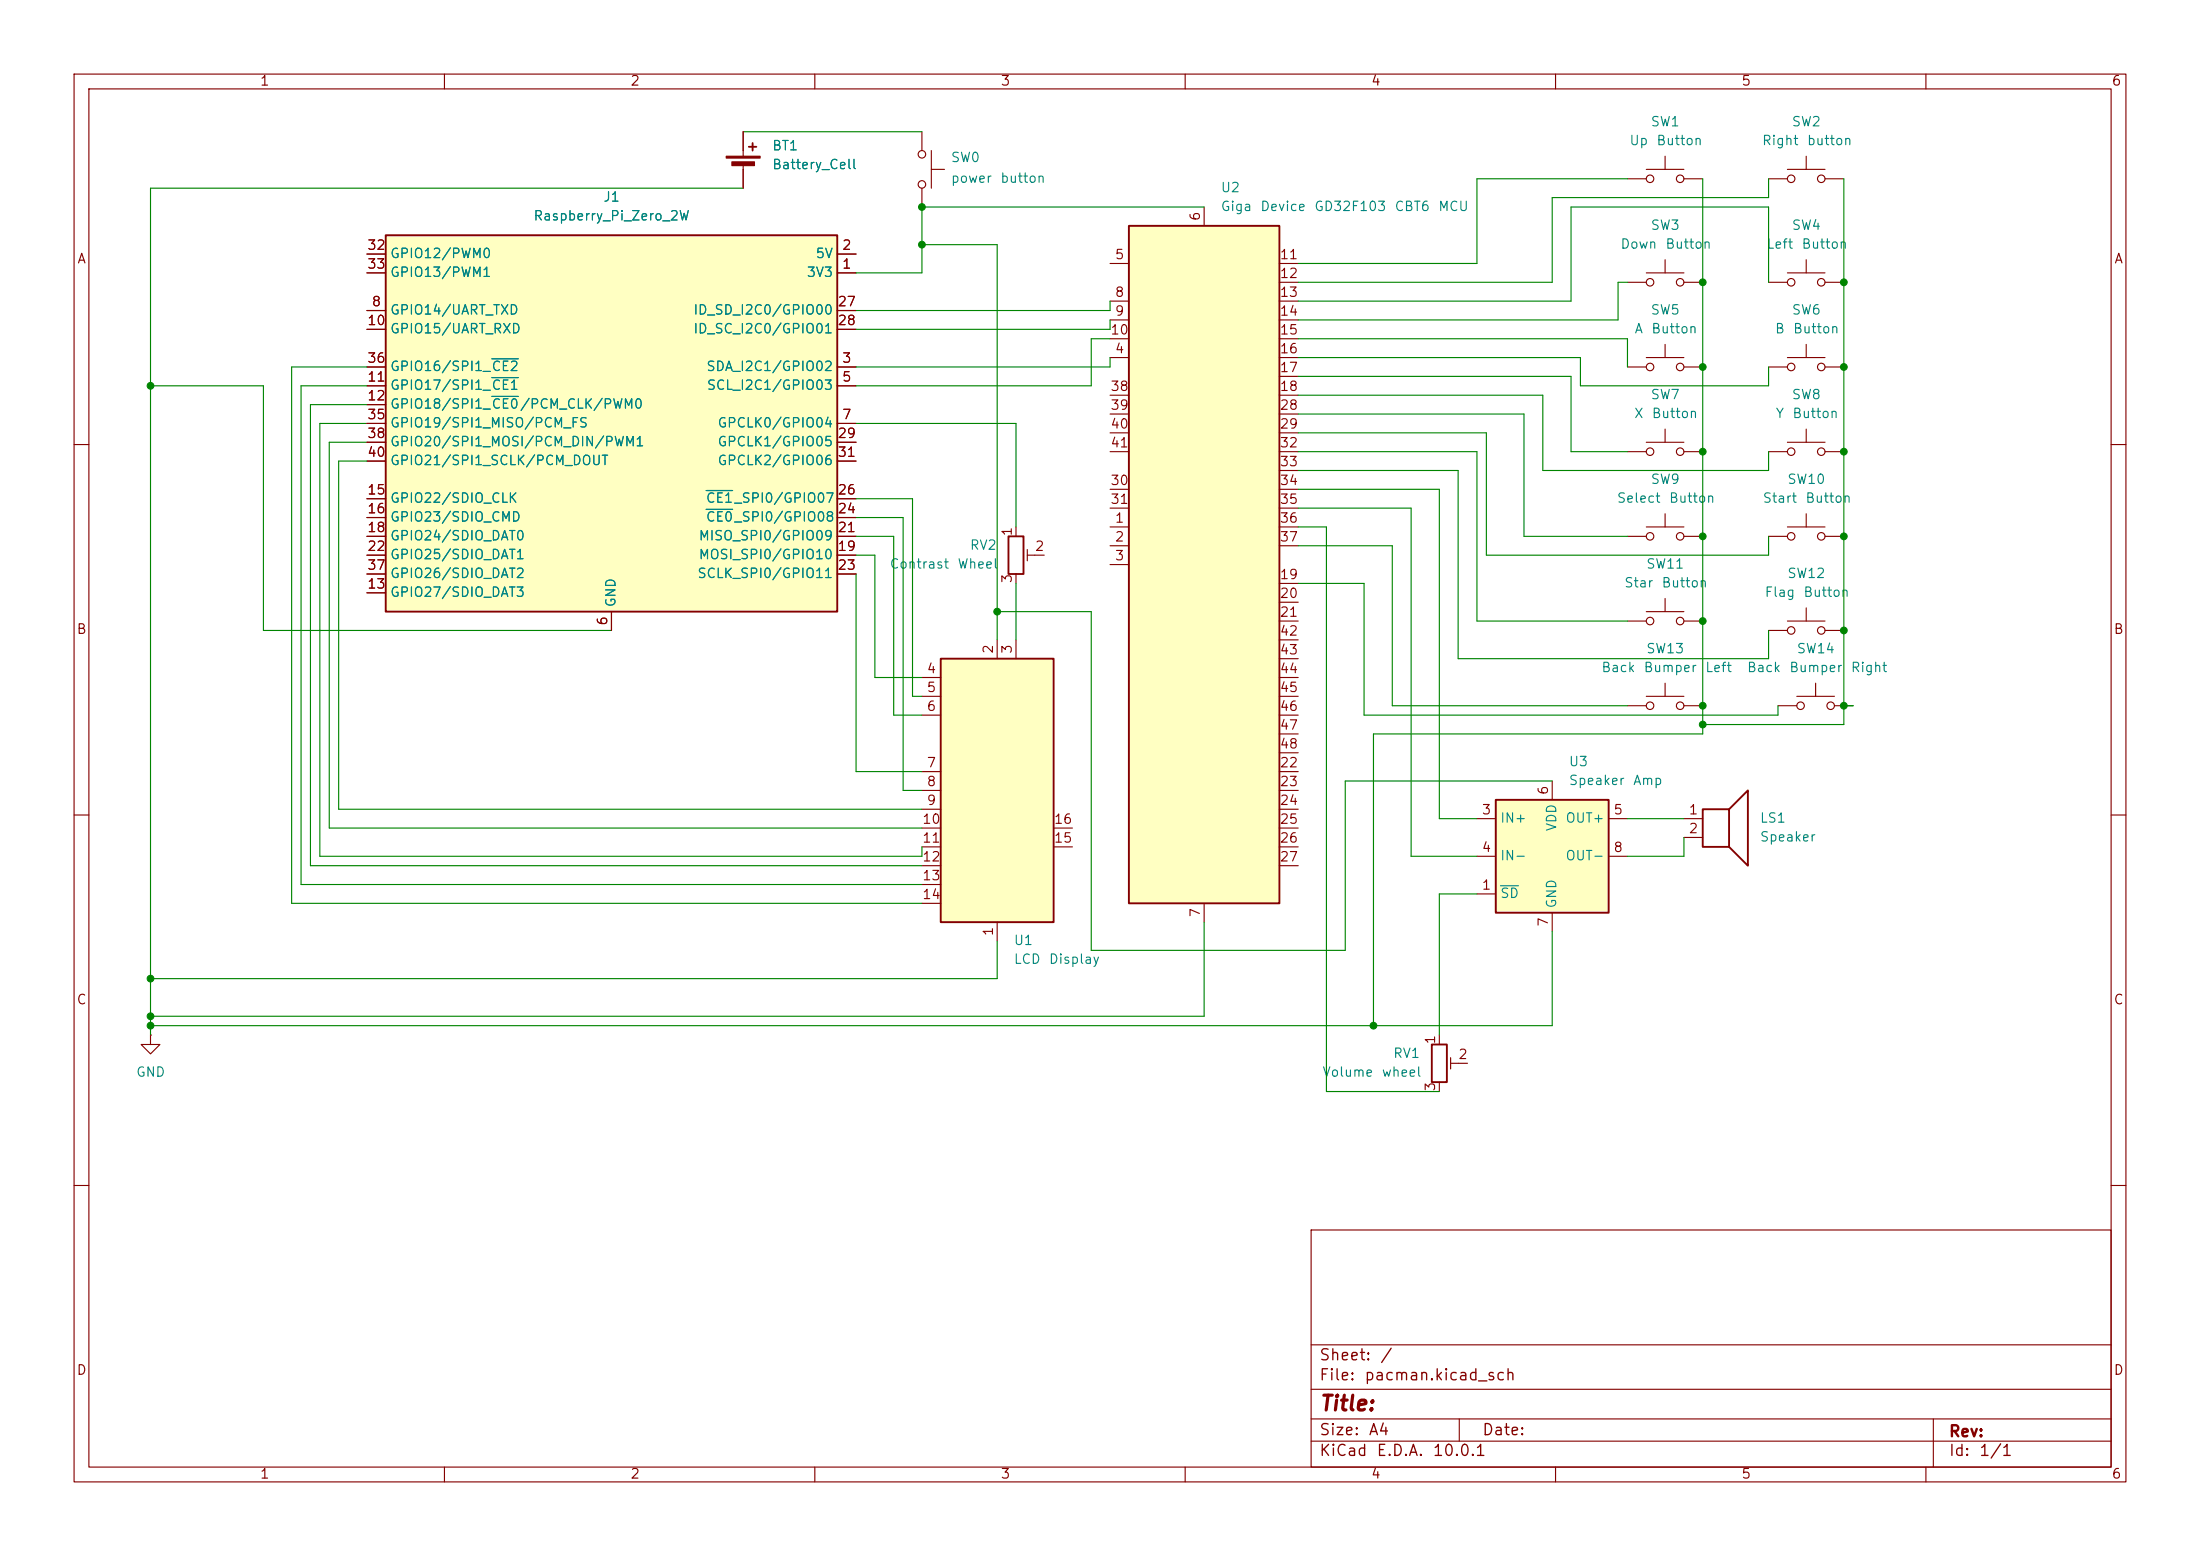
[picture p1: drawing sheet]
<svg xmlns="http://www.w3.org/2000/svg" width="297mm" height="210mm" viewBox="0 0 297 210" stroke-linecap="round" stroke-linejoin="round" font-family="sans-serif">
<g fill="none" stroke="#840000" stroke-width=".15">
<path d="M10 10h277v190h-277zM12 12h273v186h-273zM60 10v2M110 10v2M160 10v2M210 10v2M260 10v2M10 60h2M285 60h2M219.7 83.8h2.5M222.2 82.6h5.1M224.8 80.8v1.8"/>
<path d="M227.3 83.8h2.6M10 110h2M285 110h2M10 160h2M177 166h108v32h-108zM285 160h2M60 198v2M110 198v2M160 198v2M177 194.5h108M177 191.5h108M177 187.5h108"/>
<path d="M177 181.5h108M197 191.5v3M210 198v2M260 198v2M261 191.5v6.5"/>
<circle cx="222.8" cy="83.8" r=".51"/>
<circle cx="226.8" cy="83.8" r=".51"/>
</g>
<path d="M201.9 108h15.3v15.2h-15.3z" fill="#ffffc2"/>
<path d="M201.9 108h15.3v15.2h-15.3zM193.3 141h2v5.1h-2z" fill="none" stroke="#840000" stroke-width=".25"/>
<g fill="none" stroke="#840000" stroke-width=".15">
<path d="M219.7 38.1h2.5M219.7 24.1h2.5M222.2 36.8h5.1M222.2 22.9h5.1M224.8 21.1v1.8M224.8 35.1v1.7M227.3 38.1h2.6M227.3 24.1h2.6M238.8 38.1h2.5M238.8 24.1h2.5M241.3 36.8h5.1M241.3 22.9h5.1"/>
<path d="M243.8 21.1v1.8M243.8 35.1v1.7M246.4 38.1h2.5M246.4 24.1h2.5M219.7 49.5h2.5M222.2 59.7h5.1M222.2 48.3h5.1M224.8 46.5v1.8M224.8 57.9v1.8M227.3 49.5h2.6M238.8 49.5h2.5M241.3 59.7h5.1"/>
<path d="M241.3 48.3h5.1M243.8 46.5v1.8M243.8 57.9v1.8M246.4 49.5h2.5M219.7 61h2.5M227.3 61h2.6M238.8 61h2.5M238.8 72.4h2.5M241.3 71.1h5.1M243.8 69.3v1.8M246.4 61h2.5M246.4 72.4h2.5"/>
<path d="M238.8 85.1h2.5M241.3 83.8h5.1M243.8 82v1.8M246.4 85.1h2.5M199.4 110.5h2.5M199.4 115.6h2.5M209.5 105.4v2.6M217.2 110.5h2.5M217.2 115.6h2.5M194.3 139.7v1.3M199.4 120.7h2.5M209.5 123.2v2.5"/>
<path d="M194.3 146.1v1.2M195.8 142.7v1.6M195.8 143.5h2.3"/>
<circle cx="222.8" cy="24.1" r=".51"/>
<circle cx="222.8" cy="38.1" r=".51"/>
<circle cx="226.8" cy="38.1" r=".51"/>
<circle cx="226.8" cy="24.1" r=".51"/>
<circle cx="241.8" cy="24.1" r=".51"/>
<circle cx="241.8" cy="38.1" r=".51"/>
<circle cx="245.9" cy="24.1" r=".51"/>
<circle cx="245.9" cy="38.1" r=".51"/>
<circle cx="222.8" cy="49.5" r=".51"/>
<circle cx="226.8" cy="49.5" r=".51"/>
<circle cx="241.8" cy="49.5" r=".51"/>
<circle cx="245.9" cy="49.5" r=".51"/>
<circle cx="222.8" cy="61" r=".51"/>
<circle cx="226.8" cy="61" r=".51"/>
<circle cx="241.8" cy="61" r=".51"/>
<circle cx="241.8" cy="72.4" r=".51"/>
<circle cx="245.9" cy="72.4" r=".51"/>
<circle cx="245.9" cy="61" r=".51"/>
<circle cx="241.8" cy="85.1" r=".51"/>
<circle cx="245.9" cy="85.1" r=".51"/>
</g>
<path d="M202.6 119.5h2.4" fill="none" stroke="#008484" stroke-width=".15"/>
<path d="M152.4 30.5h20.3v91.4h-20.3z" fill="#ffffc2"/>
<path d="M101.1 19.8h1M101.6 19.3v1M152.4 30.5h20.3v91.4h-20.3zM229.9 109.2h3.5v5.1h-3.5zM233.4 109.2l2.6-2.5v10.1l-2.6-2.5" fill="none" stroke="#840000" stroke-width=".25"/>
<g fill="none" stroke="#840000" stroke-width=".15">
<path d="M100.3 17.8v3.3M124.5 17.8v2.5M100.3 22.1v3.3M124.5 25.4v2.5M125.7 22.9h1.8M125.7 20.3v5.1M149.9 35.6h2.5M162.6 27.9v2.6M172.7 35.6h2.6M172.7 38.1h2.6M149.9 48.3h2.5M149.9 40.6h2.5"/>
<path d="M149.9 43.2h2.5M149.9 45.7h2.5M149.9 53.3h2.5M149.9 55.9h2.5M149.9 58.4h2.5M172.7 48.3h2.6M172.7 40.6h2.6M172.7 43.2h2.6M172.7 45.7h2.6M172.7 50.8h2.6M172.7 53.3h2.6M172.7 55.9h2.6"/>
<path d="M172.7 58.4h2.6M149.9 71.1h2.5M149.9 73.7h2.5M149.9 76.2h2.5M149.9 66h2.5M149.9 68.6h2.5M149.9 61h2.5M172.7 71.1h2.6M172.7 73.7h2.6M172.7 78.7h2.6M172.7 66h2.6M172.7 68.6h2.6"/>
<path d="M172.7 61h2.6M172.7 63.5h2.6M219.7 72.4h2.5M222.2 71.1h5.1M224.8 69.3v1.8M227.3 72.4h2.6M172.7 81.3h2.6M172.7 83.8h2.6M172.7 86.4h2.6M172.7 88.9h2.6M172.7 91.4h2.6M172.7 94h2.6"/>
<path d="M172.7 96.5h2.6M172.7 99.1h2.6M172.7 104.1h2.6M172.7 106.7h2.6M172.7 109.2h2.6M172.7 111.8h2.6M172.7 114.3h2.6M172.7 116.8h2.6M172.7 101.6h2.6M227.3 110.5h2.6M227.3 113h2.6M162.6 121.9v2.6"/>
<circle cx="124.5" cy="24.9" r=".51"/>
<circle cx="124.5" cy="20.8" r=".51"/>
<circle cx="222.8" cy="72.4" r=".51"/>
<circle cx="226.8" cy="72.4" r=".51"/>
</g>
<g fill="#840000" stroke="#840000" stroke-width=".15">
<path d="M98 21.1h4.6v.2h-4.6z"/>
<path d="M98.8 21.8h3.1v.6h-3.1z"/>
</g>
<path d="M52.1 31.8h60.9v50.8h-60.9z" fill="#ffffc2"/>
<path d="M52.1 31.8h60.9v50.8h-60.9zM136.1 72.4h2.1v5.1h-2.1z" fill="none" stroke="#840000" stroke-width=".25"/>
<g fill="none" stroke="#840000" stroke-width=".15">
<path d="M49.5 36.8h2.6M49.5 34.3h2.6M113 36.8h2.6M113 34.3h2.6M49.5 49.5h2.6M49.5 52.1h2.6M49.5 57.2h2.6M49.5 41.9h2.6M49.5 44.5h2.6M49.5 54.6h2.6M49.5 59.7h2.6M113 49.5h2.6"/>
<path d="M113 52.1h2.6M113 57.2h2.6M113 41.9h2.6M113 44.5h2.6M113 59.7h2.6M49.5 67.3h2.6M49.5 69.9h2.6M49.5 72.4h2.6M49.5 74.9h2.6M49.5 77.5h2.6M49.5 62.2h2.6M113 67.3h2.6"/>
<path d="M113 69.9h2.6M113 72.4h2.6M113 74.9h2.6M113 77.5h2.6M113 62.2h2.6M137.2 71.1v1.3M137.2 77.5v1.2M138.7 74.9h2.3M138.7 74.2v1.5M49.5 80h2.6M82.5 82.6v2.5M20.3 139.7v1.3h1.3l-1.3 1.2-1.3-1.2h1.3"/>
<path d="M20.3 139.7h.1"/>
</g>
<path d="M66.4 51h3.6M66.4 53.5h3.6M66.4 48.4h3.6M95.3 68.7h3.6M95.3 66.2h3.6" fill="none" stroke="#008484" stroke-width=".15"/>
<path d="M127 88.9h15.2v35.6h-15.2z" fill="#ffffc2"/>
<path d="M127 88.9h15.2v35.6h-15.2z" fill="none" stroke="#840000" stroke-width=".25"/>
<g fill="none" stroke="#840000" stroke-width=".15">
<path d="M100.3 17.8v2.5M49.5 36.8h2.6M49.5 34.3h2.6M100.3 22.9v2.5M113 36.8h2.6M113 34.3h2.6M49.5 49.5h2.6M49.5 52.1h2.6M49.5 57.2h2.6M49.5 41.9h2.6M49.5 44.5h2.6M49.5 54.6h2.6"/>
<path d="M49.5 59.7h2.6M113 49.5h2.6M113 52.1h2.6M113 57.2h2.6M113 41.9h2.6M113 44.5h2.6M113 59.7h2.6M49.5 67.3h2.6M49.5 69.9h2.6M49.5 72.4h2.6M49.5 74.9h2.6M49.5 77.5h2.6"/>
<path d="M49.5 62.2h2.6M113 67.3h2.6M113 69.9h2.6M113 72.4h2.6M113 74.9h2.6M113 77.5h2.6M113 62.2h2.6M49.5 80h2.6M82.5 82.6v2.5M124.5 91.4h2.5M124.5 94h2.5M124.5 96.5h2.5"/>
<path d="M134.6 86.4v2.5M137.2 86.4v2.5M219.7 95.3h2.5M222.2 94h5.1M224.8 92.2v1.8M227.3 95.3h2.6M240 95.3h2.6M242.6 94h5M245.1 92.2v1.8M247.6 95.3h2.6M124.5 104.1h2.5M124.5 106.7h2.5"/>
<path d="M124.5 109.2h2.5M124.5 111.8h2.5M124.5 114.3h2.5M124.5 116.8h2.5M124.5 119.4h2.5M142.2 111.8h2.6M142.2 114.3h2.6M124.5 121.9h2.5M134.6 124.5v2.5"/>
<circle cx="222.8" cy="95.3" r=".51"/>
<circle cx="226.8" cy="95.3" r=".51"/>
<circle cx="243.1" cy="95.3" r=".51"/>
<circle cx="247.1" cy="95.3" r=".51"/>
</g>
<g fill="none" stroke="#008400" stroke-width=".15">
<path d="M100.3 17.8h24.2M100.3 25.4h-80v114.3M124.5 33h10.1v53.4M162.6 27.9h-38.1v8.9h-8.9M219.7 24.1h-20.3v11.5h-24.1M219.7 38.1h-1.3v5.1h-43.1M229.9 24.1v75h-44.5v39.3M238.8 24.1v2.6h-29.3v11.4h-34.2M238.8 38.1v-10.2h-26.7v12.7h-36.8M248.9 24.1v73.7h-19M20.3 52.1h15.3v33h46.9M49.5 52.1h-8.9v67.3h83.9"/>
<path d="M49.5 59.7h-5.1v52.1h80.1M49.5 54.6h-7.6v62.2h82.6M49.5 57.2h-6.3v58.4h81.3v-1.3M49.5 49.5h-10.1v72.4h85.1M115.6 57.2h21.6v13.9M149.9 45.7h-2.6v6.4h-31.7M149.9 40.6v1.3h-34.3M149.9 43.2v1.3h-34.3M149.9 48.3v1.2h-34.3M175.3 48.3h38.1v3.8h25.4v-2.6M175.3 53.3h33v10.2h30.5v-2.5M175.3 58.4h25.4v16.5h38.1v-2.5"/>
<path d="M175.3 55.9h30.4v16.5h14M175.3 50.8h36.8v10.2h7.6M175.3 45.7h44.4v3.8M49.5 62.2h-3.8v47h78.8M115.6 74.9h2.5v16.5h6.4M115.6 72.4h5v24.1h3.9M115.6 67.3h7.6v26.7h1.3M115.6 77.5v26.6h8.9M115.6 69.9h6.3v36.8h2.6M137.2 78.7v7.7M175.3 73.7h12.7v21.6h31.7M175.3 78.7h8.8v17.8h55.9v-1.2"/>
<path d="M175.3 63.5h21.5v25.4h42v-3.8M175.3 61h24.1v22.8h20.3M175.3 68.6h15.2v47h8.9M175.3 66h19v44.5h5.1M175.3 71.1h3.8v76.2h15.2M134.6 82.6h12.7v45.7h34.3v-22.9h27.9M248.9 95.3h1.3M219.7 110.5h7.6M227.3 113v2.6h-7.6M134.6 127v5.1h-114.3M162.6 124.5v12.7h-142.3M199.4 120.7h-5.1v19"/>
<path d="M209.5 125.7v12.7h-189.2"/>
</g>
<path d="M66.4 51h3.6M66.4 53.5h3.6M66.4 48.4h3.6M95.3 68.7h3.6M95.3 66.2h3.6" fill="none" stroke="#008484" stroke-width=".15"/>
<g fill="#008400" stroke="#008400" stroke-width=".14">
<circle cx="248.9" cy="61" r=".46"/>
<circle cx="229.9" cy="61" r=".46"/>
<circle cx="248.9" cy="85.1" r=".46"/>
<circle cx="248.9" cy="72.4" r=".46"/>
<circle cx="229.9" cy="72.4" r=".46"/>
<circle cx="229.9" cy="83.8" r=".46"/>
<circle cx="248.9" cy="95.3" r=".46"/>
<circle cx="229.9" cy="95.3" r=".46"/>
<circle cx="20.3" cy="132.1" r=".46"/>
<circle cx="20.3" cy="137.2" r=".46"/>
<circle cx="20.3" cy="138.4" r=".46"/>
<circle cx="20.3" cy="52.1" r=".46"/>
<circle cx="124.5" cy="33" r=".46"/>
<circle cx="124.5" cy="27.9" r=".46"/>
<circle cx="134.6" cy="82.6" r=".46"/>
<circle cx="229.9" cy="38.1" r=".46"/>
<circle cx="248.9" cy="49.5" r=".46"/>
<circle cx="229.9" cy="49.5" r=".46"/>
<circle cx="248.9" cy="38.1" r=".46"/>
<circle cx="185.4" cy="138.4" r=".46"/>
<circle cx="229.9" cy="97.8" r=".46"/>
</g>
<text font-size="2" fill="#840000" x="178" y="190.9">Title:</text>
<g font-size="1.5" fill="#840000">
<text x="178" y="184">Sheet:</text>
<text x="186.2" y="184">/</text>
<text x="178" y="186.7">File:</text>
<text x="184.1" y="186.7">pacman.kicad_sch</text>
<text x="178" y="196.9">KiCad</text>
<text x="178" y="194.1">Size:</text>
<text x="184.7" y="194.1">A4</text>
<text x="185.7" y="196.9">E.D.A.</text>
<text x="193.3" y="196.9">10.0.1</text>
<text x="200" y="194.1">Date:</text>
<text x="263" y="194.3">Rev:</text>
<text x="263" y="196.9">Id:</text>
<text x="267.1" y="196.9">1/1</text>
</g>
<g font-size="1.3" fill="#840000">
<text x="35" y="11.9">1</text>
<text x="85" y="11.9">2</text>
<text x="135" y="11.9">3</text>
<text x="185" y="11.9">4</text>
<text x="235" y="11.9">5</text>
<text x="285" y="11.9">6</text>
<text x="162.3" y="29.9" transform="rotate(-90 162.3 29.9)">6</text>
<text x="10.3" y="35.9">A</text>
<text x="49.5" y="34">32</text>
<text x="113.6" y="34">2</text>
<text x="150.4" y="35.3">5</text>
<text x="172.7" y="35.3">11</text>
<text x="285.3" y="35.9">A</text>
<text x="49.5" y="36.6">33</text>
<text x="50.1" y="41.7">8</text>
<text x="113" y="41.7">27</text>
<text x="113.6" y="36.6">1</text>
<text x="150.4" y="40.4">8</text>
<text x="172.7" y="37.8">12</text>
<text x="172.7" y="40.4">13</text>
<text x="49.5" y="44.2">10</text>
<text x="113" y="44.2">28</text>
<text x="149.8" y="45.5">10</text>
<text x="150.4" y="42.9">9</text>
<text x="172.7" y="42.9">14</text>
<text x="172.7" y="45.5">15</text>
<text x="49.5" y="51.8">11</text>
<text x="49.5" y="49.3">36</text>
<text x="113.6" y="49.3">3</text>
<text x="113.6" y="51.8">5</text>
<text x="149.8" y="53.1">38</text>
<text x="150.4" y="48">4</text>
<text x="172.7" y="48">16</text>
<text x="172.7" y="50.5">17</text>
<text x="172.7" y="53.1">18</text>
<text x="49.5" y="54.4">12</text>
<text x="49.5" y="56.9">35</text>
<text x="49.5" y="59.4">38</text>
<text x="113" y="59.4">29</text>
<text x="113.6" y="56.9">7</text>
<text x="149.8" y="55.6">39</text>
<text x="149.8" y="58.2">40</text>
<text x="172.7" y="55.6">28</text>
<text x="172.7" y="58.2">29</text>
<text x="49.5" y="62">40</text>
<text x="113" y="62">31</text>
<text x="149.8" y="65.8">30</text>
<text x="149.8" y="60.7">41</text>
<text x="172.7" y="60.7">32</text>
<text x="172.7" y="63.2">33</text>
<text x="172.7" y="65.8">34</text>
<text x="49.5" y="67.1">15</text>
<text x="49.5" y="69.6">16</text>
<text x="113" y="69.6">24</text>
<text x="113" y="67.1">26</text>
<text x="149.8" y="68.3">31</text>
<text x="150.4" y="70.9">1</text>
<text x="172.7" y="68.3">35</text>
<text x="172.7" y="70.9">36</text>
<text x="49.5" y="72.1">18</text>
<text x="49.5" y="74.7">22</text>
<text x="49.5" y="77.2">37</text>
<text x="113" y="74.7">19</text>
<text x="113" y="72.1">21</text>
<text x="113" y="77.2">23</text>
<text x="136.9" y="72.5" transform="rotate(-90 136.9 72.5)">1</text>
<text x="139.6" y="74.7">2</text>
<text x="150.4" y="73.4">2</text>
<text x="150.4" y="75.9">3</text>
<text x="172.7" y="73.4">37</text>
<text x="49.5" y="79.8">13</text>
<text x="136.9" y="78.8" transform="rotate(-90 136.9 78.8)">3</text>
<text x="172.7" y="78.5">19</text>
<text x="172.7" y="81">20</text>
<text x="172.7" y="83.6">21</text>
<text x="10.3" y="85.9">B</text>
<text x="82.3" y="84.5" transform="rotate(-90 82.3 84.5)">6</text>
<text x="134.4" y="88.3" transform="rotate(-90 134.4 88.3)">2</text>
<text x="136.9" y="88.3" transform="rotate(-90 136.9 88.3)">3</text>
<text x="172.7" y="86.1">42</text>
<text x="172.7" y="88.6">43</text>
<text x="285.3" y="85.9">B</text>
<text x="125" y="91.2">4</text>
<text x="125" y="93.7">5</text>
<text x="172.7" y="91.2">44</text>
<text x="172.7" y="93.7">45</text>
<text x="125" y="96.3">6</text>
<text x="172.7" y="96.3">46</text>
<text x="172.7" y="98.8">47</text>
<text x="172.7" y="101.3">48</text>
<text x="125" y="103.9">7</text>
<text x="125" y="106.4">8</text>
<text x="172.7" y="103.9">22</text>
<text x="172.7" y="106.4">23</text>
<text x="209.3" y="107.4" transform="rotate(-90 209.3 107.4)">6</text>
<text x="124.4" y="111.5">10</text>
<text x="125" y="109">9</text>
<text x="142.2" y="111.5">16</text>
<text x="172.7" y="109">24</text>
<text x="172.7" y="111.5">25</text>
<text x="200" y="110.2">3</text>
<text x="217.7" y="110.2">5</text>
<text x="227.9" y="110.2">1</text>
<text x="227.9" y="112.8">2</text>
<text x="124.4" y="114">11</text>
<text x="124.4" y="116.6">12</text>
<text x="124.4" y="119.1">13</text>
<text x="142.2" y="114">15</text>
<text x="172.7" y="114">26</text>
<text x="172.7" y="116.6">27</text>
<text x="200" y="115.3">4</text>
<text x="217.7" y="115.3">8</text>
<text x="124.4" y="121.7">14</text>
<text x="162.3" y="123.9" transform="rotate(-90 162.3 123.9)">7</text>
<text x="200" y="120.4">1</text>
<text x="209.3" y="125.2" transform="rotate(-90 209.3 125.2)">7</text>
<text x="134.4" y="126.4" transform="rotate(-90 134.4 126.4)">1</text>
<text x="10.3" y="135.9">C</text>
<text x="285.3" y="135.9">C</text>
<text x="194.1" y="141" transform="rotate(-90 194.1 141)">1</text>
<text x="196.8" y="143.3">2</text>
<text x="194.1" y="147.4" transform="rotate(-90 194.1 147.4)">3</text>
<text x="10.3" y="185.9">D</text>
<text x="285.3" y="185.9">D</text>
<text x="35" y="199.9">1</text>
<text x="85" y="199.9">2</text>
<text x="135" y="199.9">3</text>
<text x="185" y="199.9">4</text>
<text x="235" y="199.9">5</text>
<text x="285" y="199.9">6</text>
</g>
<g font-size="1.3" fill="#008484">
<text x="222.8" y="17.4">SW1</text>
<text x="241.8" y="17.4">SW2</text>
<text x="104.1" y="20.6">BT1</text>
<text x="104.1" y="23.2">Battery_Cell</text>
<text x="128.3" y="22.2">SW0</text>
<text x="219.9" y="19.9">Up</text>
<text x="223.5" y="19.9">Button</text>
<text x="237.8" y="19.9">Right</text>
<text x="243.9" y="19.9">button</text>
<text x="81.4" y="27.5">J1</text>
<text x="128.3" y="25">power</text>
<text x="135" y="25">button</text>
<text x="164.7" y="28.8">Giga</text>
<text x="164.7" y="26.3">U2</text>
<text x="170.1" y="28.8">Device</text>
<text x="177.3" y="28.8">GD32F103</text>
<text x="188.2" y="28.8">CBT6</text>
<text x="194.1" y="28.8">MCU</text>
<text x="52.6" y="35.2">GPIO12/PWM0</text>
<text x="71.9" y="30.1">Raspberry_Pi_Zero_2W</text>
<text x="110" y="35.2">5V</text>
<text x="218.7" y="33.9">Down</text>
<text x="222.8" y="31.3">SW3</text>
<text x="224.7" y="33.9">Button</text>
<text x="238.4" y="33.9">Left</text>
<text x="241.8" y="31.3">SW4</text>
<text x="243.1" y="33.9">Button</text>
<text x="52.6" y="37.7">GPIO13/PWM1</text>
<text x="108.8" y="37.7">3V3</text>
<text x="52.6" y="42.8">GPIO14/UART_TXD</text>
<text x="52.6" y="45.3">GPIO15/UART_RXD</text>
<text x="93.5" y="42.8">ID_SD_I2C0/GPIO00</text>
<text x="93.5" y="45.3">ID_SC_I2C0/GPIO01</text>
<text x="220.6" y="45.3">A</text>
<text x="222.8" y="42.8">SW5</text>
<text x="222.8" y="45.3">Button</text>
<text x="239.5" y="45.3">B</text>
<text x="241.8" y="42.8">SW6</text>
<text x="242" y="45.3">Button</text>
<text x="52.6" y="52.9">GPIO17/SPI1_CE1</text>
<text x="52.6" y="50.4">GPIO16/SPI1_CE2</text>
<text x="95.3" y="50.4">SDA_I2C1/GPIO02</text>
<text x="95.3" y="52.9">SCL_I2C1/GPIO03</text>
<text x="52.6" y="55.5">GPIO18/SPI1_CE0/PCM_CLK/PWM0</text>
<text x="52.6" y="58">GPIO19/SPI1_MISO/PCM_FS</text>
<text x="96.8" y="58">GPCLK0/GPIO04</text>
<text x="220.5" y="56.7">X</text>
<text x="222.8" y="54.2">SW7</text>
<text x="222.9" y="56.7">Button</text>
<text x="239.6" y="56.7">Y</text>
<text x="241.8" y="54.2">SW8</text>
<text x="241.9" y="56.7">Button</text>
<text x="52.6" y="60.6">GPIO20/SPI1_MOSI/PCM_DIN/PWM1</text>
<text x="52.6" y="63.1">GPIO21/SPI1_SCLK/PCM_DOUT</text>
<text x="96.8" y="60.6">GPCLK1/GPIO05</text>
<text x="96.8" y="63.1">GPCLK2/GPIO06</text>
<text x="222.8" y="65.6">SW9</text>
<text x="241.2" y="65.6">SW10</text>
<text x="52.6" y="68.2">GPIO22/SDIO_CLK</text>
<text x="52.6" y="70.7">GPIO23/SDIO_CMD</text>
<text x="95.2" y="70.7">CE0_SPI0/GPIO08</text>
<text x="95.2" y="68.2">CE1_SPI0/GPIO07</text>
<text x="218.2" y="68.2">Select</text>
<text x="225.2" y="68.2">Button</text>
<text x="237.9" y="68.2">Start</text>
<text x="243.6" y="68.2">Button</text>
<text x="52.6" y="73.3">GPIO24/SDIO_DAT0</text>
<text x="52.6" y="75.8">GPIO25/SDIO_DAT1</text>
<text x="94.2" y="75.8">MOSI_SPI0/GPIO10</text>
<text x="94.2" y="73.3">MISO_SPI0/GPIO09</text>
<text x="120" y="77.1">Contrast</text>
<text x="129.2" y="77.1">Wheel</text>
<text x="130.8" y="74.5">RV2</text>
<text x="222.1" y="77.1">SW11</text>
<text x="52.6" y="80.9">GPIO27/SDIO_DAT3</text>
<text x="52.6" y="78.3">GPIO26/SDIO_DAT2</text>
<text x="83.4" y="82" transform="rotate(-90 83.4 82)">GND</text>
<text x="94.1" y="78.3">SCLK_SPI0/GPIO11</text>
<text x="219.2" y="79.6">Star</text>
<text x="224.2" y="79.6">Button</text>
<text x="238.1" y="80.9">Flag</text>
<text x="241.2" y="78.3">SW12</text>
<text x="243.4" y="80.9">Button</text>
<text x="222.1" y="88.5">SW13</text>
<text x="242.5" y="88.5">SW14</text>
<text x="216.1" y="91">Back</text>
<text x="221.8" y="91">Bumper</text>
<text x="230.1" y="91">Left</text>
<text x="235.8" y="91">Back</text>
<text x="241.5" y="91">Bumper</text>
<text x="249.8" y="91">Right</text>
<text x="211.7" y="106.3">Speaker</text>
<text x="211.7" y="103.7">U3</text>
<text x="220.4" y="106.3">Amp</text>
<text x="202.4" y="111.4">IN+</text>
<text x="210.4" y="112.3" transform="rotate(-90 210.4 112.3)">VDD</text>
<text x="211.3" y="111.4">OUT+</text>
<text x="237.5" y="111.4">LS1</text>
<text x="237.5" y="113.9">Speaker</text>
<text x="202.4" y="116.4">IN-</text>
<text x="211.3" y="116.4">OUT-</text>
<text x="202.4" y="121.5">SD</text>
<text x="210.4" y="122.7" transform="rotate(-90 210.4 122.7)">GND</text>
<text x="136.8" y="127.9">U1</text>
<text x="136.8" y="130.4">LCD</text>
<text x="141.5" y="130.4">Display</text>
<text x="188" y="143.1">RV1</text>
<text x="18.3" y="145.6">GND</text>
<text x="178.4" y="145.6">Volume</text>
<text x="186.4" y="145.6">wheel</text>
</g>
</svg>
